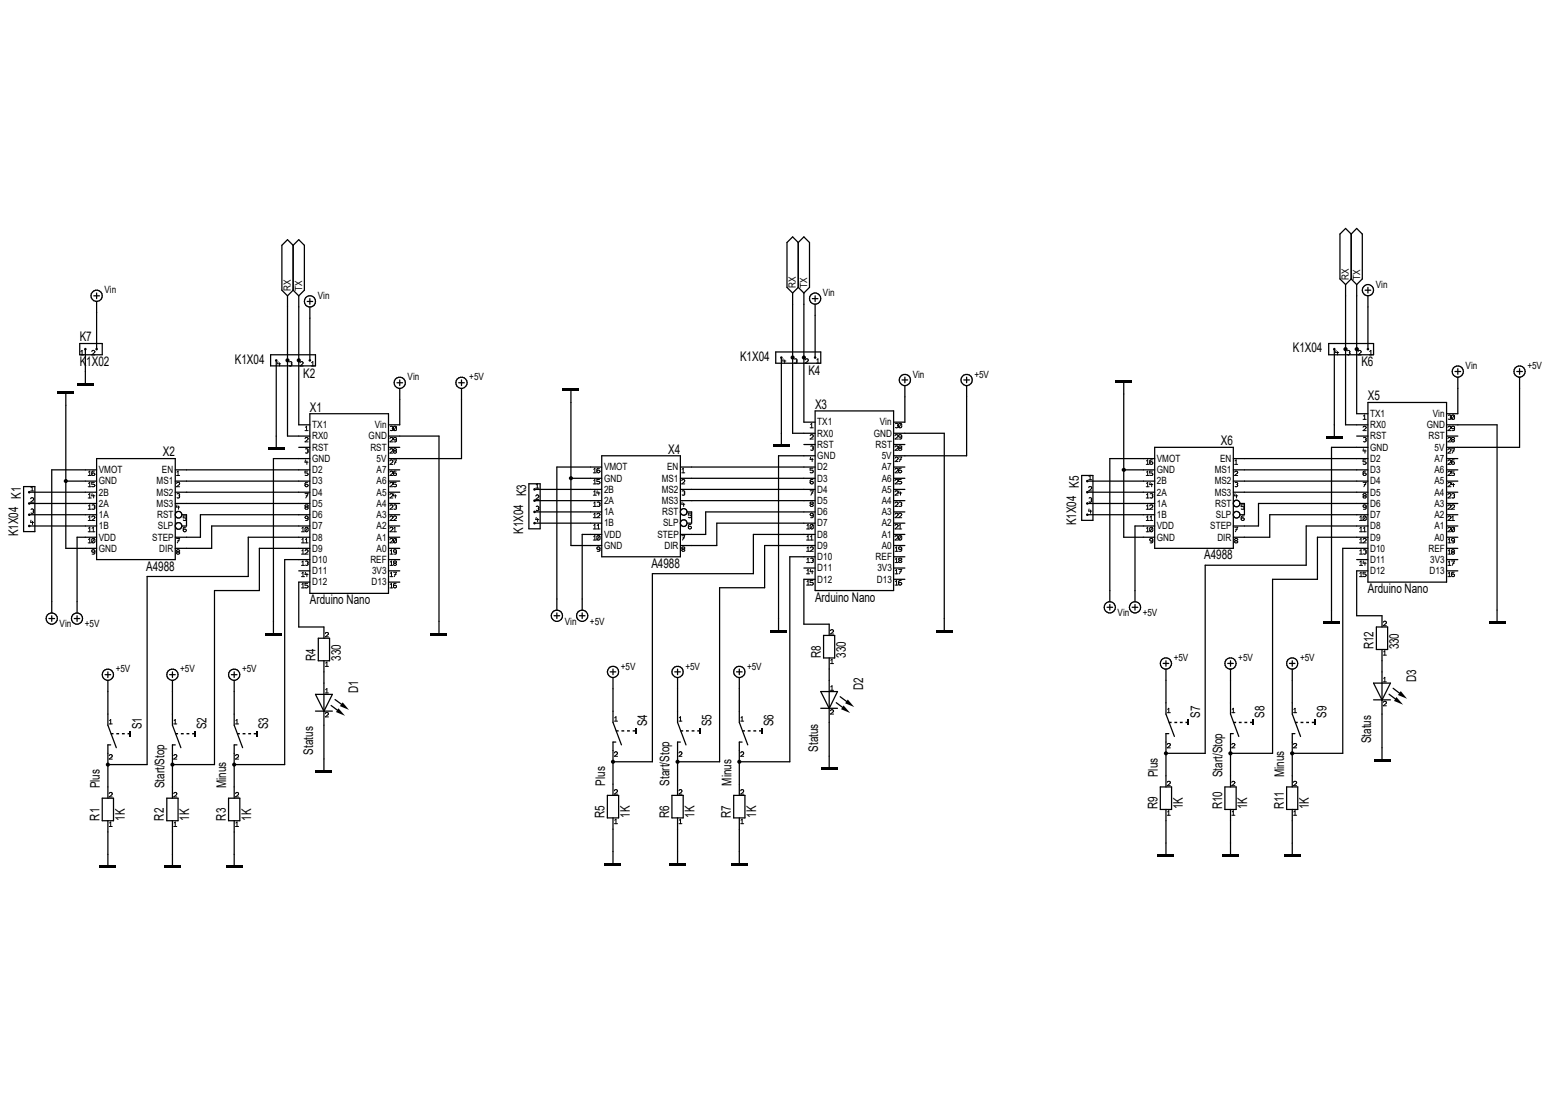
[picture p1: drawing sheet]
<svg xmlns="http://www.w3.org/2000/svg" width="420mm" height="297mm" viewBox="0 0 420 297" stroke-linecap="round" stroke-linejoin="round" font-family="sans-serif">
<g fill="none" stroke="#000" stroke-width=".34">
<path d="M26.2 79.3v1.6M79.4 66.4l1.5-1.5 1.5 1.5v12.2l-1.5 1.5M79.4 78.6l1.5 1.5M79.4 66.4v12.2M79.4 66.4l-1.5-1.5-1.6 1.5v12.2l1.6 1.5M79.4 78.6l-1.5 1.5M214.6 79.3v38h6.1M216.2 65.7l1.5-1.6 1.5 1.6v12.1l-1.5 1.5M216.2 77.8l1.5 1.5M216.2 65.7v12.1M216.2 65.7l-1.6-1.6-1.5 1.6v12.1l1.5 1.5M216.2 77.8l-1.6 1.5"/>
<path d="M217.7 79.3v35h3M364.4 77v38h6M365.9 63.4l1.5-1.6 1.5 1.6v12.1l-1.5 1.5M365.9 75.5l1.5 1.5M365.9 63.4v12.1M365.9 63.4l-1.5-1.6-1.6 1.6v12.1l1.6 1.5M365.9 75.5l-1.5 1.5M367.4 77v35h3M369.7 78.6h1.5M370.4 77.8v1.5M21.6 93h6.1v3.1h-6.1zM23.1 94.5v9.1"/>
<path d="M25.4 80.1h1.5M26.2 81.6v12.9M73.3 96.1h12.1v3h-12.1zM74.8 97.6v23.5M77.9 80.1v38h6M80.9 80.1v34.9h3M83.2 81.6h1.5M83.9 80.9v1.5M83.9 83.1v14.5M210.1 95.3h12.1v3h-12.1zM211.6 96.8v23.6M220 80.9h1.5"/>
<path d="M220.7 80.1v1.5M220.7 82.4v14.4M359.8 93h12.1v3.1h-12.1zM361.3 94.5v23.6M370.4 80.1v14.4M394.8 99.8v1.5M411.5 99.8v1.5M17.8 106.7v41.8h8.4M83.9 112h21.3v48.7h-21.3zM105.2 118.1h13.7v53.2M107.5 103.6h1.5M108.2 105.2v9.8h-3"/>
<path d="M108.2 102.9v1.5M124.2 103.6h1.5M125 105.2v19h-19.8M125 102.9v1.5M154.6 105.9v41.8h8.3M220.7 111.3h21.3v48.6h-21.3zM242 117.3h13.7v53.2M244.3 102.9h1.5M245 102.1v1.5M245 104.4v9.9h-3M261 102.9h1.5M261.7 102.1v1.5"/>
<path d="M261.7 104.4v19h-19.7M304.3 103.6v41.9h8.4M367.4 118.1h3M370.4 109h21.3v48.6h-21.3zM391.7 115h13.7v53.2M391.7 118.1h3.1M394 100.6h1.5M394.8 102.1v9.9h-3.1M410.7 100.6h1.5M411.5 102.1v19h-19.8M6.4 131.7h3v12.2h-3zM7.9 139.4h18.3"/>
<path d="M7.9 136.3h18.3M7.9 133.3h18.3M17.8 130.3h8.4M26.2 124.2h21.3v27.3h-21.3zM26.2 127.2h-12.2v38.7M47.5 136.3h36.4M47.5 133.3h36.4M47.5 130.3h36.4M47.5 127.2h36.4M49.2 139.4h1.3v3h-1.3M80.9 121.1h3M83.9 139.4h-29.6v6.1h-6.8"/>
<path d="M83.9 124.2h-9.9v47.1M105.2 121.1h3M105.2 139.4h3M105.2 136.3h3M105.2 133.3h3M105.2 130.3h3M105.2 127.2h3M143.2 131h3.1v12.2h-3.1zM144.7 138.6h18.2M144.7 135.6h18.2M144.7 132.5h18.2M154.6 129.5h8.3"/>
<path d="M162.9 126.4h-12.1v38.8M162.9 123.4h21.3v27.3h-21.3zM184.2 135.6h36.5M184.2 132.5h36.5M184.2 129.5h36.5M184.2 126.4h36.5M186.1 138.6h1.2v3h-1.2M217.7 120.4h3M220.7 123.4h-9.9v47.1M220.7 138.6h-29.6v6.1h-6.9M242 138.6h3M242 135.6h3"/>
<path d="M242 132.5h3M242 129.5h3M242 126.4h3M242 120.4h3M292.9 128.7h3.1v12.2h-3.1zM294.4 139.4h18.3M294.4 136.3h18.3M294.4 133.3h18.3M294.4 130.3h18.3M304.3 127.2h8.4M312.7 124.2h-12.2v38.7M312.7 121.1h21.3v27.4h-21.3z"/>
<path d="M334 133.3h36.4M334 130.3h36.4M334 127.2h36.4M334 124.2h36.4M335.7 136.3h1.3v3.1h-1.3M370.4 121.1h-9.8v47.1M370.4 139.4h-26.6v6.1h-9.8M370.4 136.3h-29.6v6.1h-6.8M391.7 139.4h3.1M391.7 136.3h3.1M391.7 133.3h3.1M391.7 130.3h3.1"/>
<path d="M391.7 127.2h3.1M391.7 124.2h3.1M7.9 142.4h18.3M26.2 145.5h-5.3v20.4M80.9 154.6h3M83.9 157.6h-3v12.2h6.8v3M83.9 142.4h-26.6v6.1h-9.8M83.9 148.5h-13.7v11.4h-12.1v47.1h-11.4M83.9 145.5h-16.7v10.6h-27.4v50.9h-10.6M83.9 151.5h-6.8v55.5h-13.7M105.2 148.5h3M105.2 145.5h3"/>
<path d="M105.2 142.4h3M105.2 157.6h3M105.2 154.6h3M105.2 151.5h3M144.7 141.6h18.2M162.9 144.7h-5.3v20.5M217.7 153.8h3M220.7 156.8h-3v12.2h6.8v3M220.7 150.7h-6.8v55.5h-13.7M220.7 141.6h-26.6v6.1h-9.9M220.7 147.7h-13.6v11.4h-12.2v47.1h-11.4M220.7 144.7h-16.7v10.6h-27.3v50.9h-10.7"/>
<path d="M242 150.7h3M242 147.7h3M242 144.7h3M242 141.6h3M242 156.8h3M242 153.8h3M312.7 142.4h-5.4v20.5M367.4 151.5h3M370.4 154.6h-3v12.1h6.8v3.1M370.4 148.5h-6.8v55.5h-13.7M370.4 145.5h-13.7v11.3h-12.1v47.2h-11.4M370.4 142.4h-16.7v10.6h-27.4v51h-10.6"/>
<path d="M391.7 148.5h3.1M391.7 145.5h3.1M391.7 142.4h3.1M391.7 154.6h3.1M391.7 151.5h3.1M13.3 167.5h1.5M14 166.7v1.5M20.1 167.5h1.5M20.9 166.7v1.5M86.2 172.8h3v6.1h-3zM87.7 178.9v29.6M150 166.7h1.6"/>
<path d="M150.8 165.9v1.6M156.9 166.7h1.5M157.6 165.9v1.6M223 172h3v6.1h-3zM224.5 178.1v29.7M299.8 164.4h1.5M300.5 163.7v1.5M306.6 164.4h1.5M307.3 163.7v1.5M315 179.6h1.5M315.7 178.9v1.5M332.4 179.6h1.6"/>
<path d="M333.2 178.9v1.5M349.2 179.6h1.4M349.9 178.9v1.5M372.7 169.8h3.1v6.1h-3.1zM374.2 175.9v29.6M28.4 182.7h1.6M29.2 181.9v1.5M29.2 184.2v12.1l2.3 6.1M45.9 182.7h1.6M46.7 181.9v1.5M46.7 184.2v12.1l2.3 6.1M62.7 182.7h1.5"/>
<path d="M63.4 181.9v1.5M63.4 184.2v12.1l2.3 6.1M85.4 192.5h4.6M85.4 188h4.6l-2.3 4.6zM89.7 191l2.5 1.9M90.7 189.4l2.6 1.9M165.2 181.9h1.6M166 181.1v1.6M166 183.4v12.2l2.3 6.1M182.7 181.9h1.5M183.5 181.1v1.6M183.5 183.4v12.2l2.3 6.1"/>
<path d="M199.4 181.9h1.6M200.2 181.1v1.6M200.2 183.4v12.2l2.3 6.1M222.2 191.8h4.6M222.2 187.2h4.6l-2.3 4.6zM226.4 190.2l2.5 1.9M227.5 188.6l2.5 1.9M315.7 181.1v12.2l2.3 6.1M316.5 198.6h-.8v14.5M333.2 181.1v12.2l2.2 6.1M334 198.6h-.8v14.5M349.9 181.1v12.2l2.3 6.1"/>
<path d="M350.6 198.6h-.7v14.5M371.9 189.5h4.6M371.9 185h4.6l-2.3 4.5zM376.1 188l2.6 1.9M377.2 186.4l2.5 1.9M27.7 216.1h3v6.1h-3zM30 201.7h-.8v14.4M45.2 216.1h3v6.1h-3zM47.5 201.7h-.8v14.4M61.9 216.1h3v6.1h-3zM64.2 201.7h-.8v14.4M164.5 215.3h3v6.1h-3z"/>
<path d="M166.8 200.9h-.8v14.4M181.9 215.3h3.1v6.1h-3.1zM184.2 200.9h-.7v14.4M198.7 215.3h3v6.1h-3zM201 200.9h-.8v14.4M314.2 213.1h3v6.1h-3zM315.7 219.2v12.1M331.7 213.1h3v6.1h-3zM333.2 219.2v12.1M348.4 213.1h3v6.1h-3zM349.9 219.2v12.1M29.2 222.2v12.2"/>
<path d="M46.7 222.2v12.2M63.4 222.2v12.2M166 221.4v12.2M183.5 221.4v12.2M200.2 221.4v12.2"/>
<circle cx="370.4" cy="78.6" r="1.52"/>
<circle cx="26.2" cy="80.1" r="1.52"/>
<circle cx="83.9" cy="81.6" r="1.52"/>
<circle cx="220.7" cy="80.8" r="1.53"/>
<circle cx="108.2" cy="103.6" r="1.54"/>
<circle cx="125" cy="103.7" r="1.52"/>
<circle cx="245" cy="102.9" r="1.52"/>
<circle cx="261.8" cy="102.9" r="1.52"/>
<circle cx="394.7" cy="100.6" r="1.52"/>
<circle cx="411.5" cy="100.6" r="1.52"/>
<circle cx="48.3" cy="139.4" r=".89"/>
<circle cx="185.2" cy="138.6" r=".89"/>
<circle cx="334.8" cy="136.3" r=".9"/>
<circle cx="334.9" cy="139.4" r=".89"/>
<circle cx="48.3" cy="142.4" r=".9"/>
<circle cx="185.2" cy="141.6" r=".9"/>
<circle cx="14" cy="167.5" r="1.54"/>
<circle cx="20.8" cy="167.5" r="1.51"/>
<circle cx="150.8" cy="166.7" r="1.52"/>
<circle cx="157.7" cy="166.7" r="1.53"/>
<circle cx="300.5" cy="164.4" r="1.52"/>
<circle cx="307.4" cy="164.4" r="1.52"/>
<circle cx="315.7" cy="179.6" r="1.52"/>
<circle cx="333.2" cy="179.6" r="1.52"/>
<circle cx="349.9" cy="179.6" r="1.52"/>
<circle cx="29.2" cy="182.7" r="1.53"/>
<circle cx="46.7" cy="182.7" r="1.53"/>
<circle cx="63.4" cy="182.7" r="1.53"/>
<circle cx="166" cy="181.9" r="1.52"/>
<circle cx="183.5" cy="181.9" r="1.52"/>
<circle cx="200.2" cy="181.9" r="1.52"/>
</g>
<g fill="#000">
<path d="M91.7 191.8l1.7 2-2.4-1zM92.8 190.2l1.7 2-2.5-1zM228.4 191l1.8 2-2.4-1zM229.6 189.4l1.7 2-2.4-1zM378.1 188.7l1.8 2.1-2.4-1zM379.3 187.1l1.7 2.1-2.5-1z"/>
<path d="M15.5 105.9h4.6v.8h-4.6z" fill-rule="evenodd"/>
<path d="M20.9 103.6h4.5v.8h-4.5z" fill-rule="evenodd"/>
<path d="M152.3 105.2h4.6v.7h-4.6z" fill-rule="evenodd"/>
<path d="M302 102.9h4.6v.7h-4.6z" fill-rule="evenodd"/>
<path d="M359 118.1h4.6v.7h-4.6z" fill-rule="evenodd"/>
<path d="M72.5 121.1h4.6v.8h-4.6z" fill-rule="evenodd"/>
<path d="M209.3 120.4h4.6v.7h-4.6z" fill-rule="evenodd"/>
<path d="M71.8 171.3h4.5v.7h-4.5z" fill-rule="evenodd"/>
<path d="M116.6 171.3h4.6v.7h-4.6z" fill-rule="evenodd"/>
<path d="M208.6 170.5h4.5v.8h-4.5z" fill-rule="evenodd"/>
<path d="M253.4 170.5h4.5v.8h-4.5z" fill-rule="evenodd"/>
<path d="M358.3 168.2h4.5v.8h-4.5z" fill-rule="evenodd"/>
<path d="M403.1 168.2h4.6v.8h-4.6z" fill-rule="evenodd"/>
<path d="M34.5 198.5h.8v.3h-.8zM33 198.5h.8v.3h-.8zM31.5 198.5h.8v.3h-.8zM30 198.5h.7v.3h-.7z" fill-rule="evenodd"/>
<path d="M35.1 197.9h.4v1.5h-.4z" fill-rule="evenodd"/>
<path d="M52 198.5h.7v.3h-.7zM50.5 198.5h.8v.3h-.8zM49 198.5h.7v.3h-.7zM47.5 198.5h.7v.3h-.7z" fill-rule="evenodd"/>
<path d="M52.6 197.9h.4v1.5h-.4z" fill-rule="evenodd"/>
<path d="M68.7 198.5h.8v.3h-.8zM67.2 198.5h.8v.3h-.8zM65.7 198.5h.8v.3h-.8zM64.2 198.5h.7v.3h-.7z" fill-rule="evenodd"/>
<path d="M69.3 197.9h.4v1.5h-.4z" fill-rule="evenodd"/>
<path d="M171.3 197.7h.8v.4h-.8zM169.8 197.7h.8v.4h-.8zM168.3 197.7h.7v.4h-.7zM166.8 197.7h.7v.4h-.7z" fill-rule="evenodd"/>
<path d="M171.9 197.1h.4v1.5h-.4z" fill-rule="evenodd"/>
<path d="M188.8 197.7h.8v.4h-.8zM187.3 197.7h.7v.4h-.7zM185.8 197.7h.7v.4h-.7zM184.2 197.7h.8v.4h-.8z" fill-rule="evenodd"/>
<path d="M189.4 197.1h.3v1.5h-.3z" fill-rule="evenodd"/>
<path d="M205.5 197.7h.8v.4h-.8zM204 197.7h.8v.4h-.8zM202.5 197.7h.7v.4h-.7zM201 197.7h.7v.4h-.7z" fill-rule="evenodd"/>
<path d="M206.1 197.1h.4v1.5h-.4z" fill-rule="evenodd"/>
<path d="M321 195.4h.8v.4h-.8zM319.5 195.4h.8v.4h-.8zM318 195.4h.8v.4h-.8zM316.5 195.4h.7v.4h-.7z" fill-rule="evenodd"/>
<path d="M321.6 194.9h.4v1.4h-.4z" fill-rule="evenodd"/>
<path d="M338.5 195.4h.8v.4h-.8zM337 195.4h.7v.4h-.7zM335.4 195.4h.8v.4h-.8zM334 195.4h.7v.4h-.7z" fill-rule="evenodd"/>
<path d="M339.1 194.9h.3v1.4h-.3z" fill-rule="evenodd"/>
<path d="M355.2 195.4h.8v.4h-.8zM353.7 195.4h.8v.4h-.8zM352.2 195.4h.7v.4h-.7zM350.6 195.4h.8v.4h-.8z" fill-rule="evenodd"/>
<path d="M355.8 194.9h.4v1.4h-.4z" fill-rule="evenodd"/>
<path d="M85.4 208.5h4.6v.8h-4.6z" fill-rule="evenodd"/>
<path d="M222.2 207.8h4.6v.7h-4.6z" fill-rule="evenodd"/>
<path d="M371.9 205.5h4.6v.7h-4.6z" fill-rule="evenodd"/>
<path d="M26.9 234.4h4.6v.7h-4.6z" fill-rule="evenodd"/>
<path d="M44.4 234.4h4.6v.7h-4.6z" fill-rule="evenodd"/>
<path d="M61.1 234.4h4.6v.7h-4.6z" fill-rule="evenodd"/>
<path d="M163.7 233.6h4.6v.8h-4.6z" fill-rule="evenodd"/>
<path d="M181.2 233.6h4.6v.8h-4.6z" fill-rule="evenodd"/>
<path d="M197.9 233.6h4.6v.8h-4.6z" fill-rule="evenodd"/>
<path d="M313.4 231.3h4.6v.8h-4.6z" fill-rule="evenodd"/>
<path d="M330.9 231.3h4.5v.8h-4.5z" fill-rule="evenodd"/>
<path d="M347.6 231.3h4.6v.8h-4.6z" fill-rule="evenodd"/>
<circle cx="23.1" cy="94.5" r=".35"/>
<circle cx="26.2" cy="94.5" r=".35"/>
<circle cx="74.8" cy="97.6" r=".35"/>
<circle cx="77.9" cy="97.6" r=".56"/>
<circle cx="77.9" cy="97.6" r=".35"/>
<circle cx="80.9" cy="97.6" r=".56"/>
<circle cx="80.9" cy="97.6" r=".35"/>
<circle cx="83.9" cy="97.6" r=".35"/>
<circle cx="211.6" cy="96.8" r=".35"/>
<circle cx="214.6" cy="96.8" r=".56"/>
<circle cx="214.6" cy="96.8" r=".35"/>
<circle cx="217.7" cy="96.8" r=".56"/>
<circle cx="217.7" cy="96.8" r=".35"/>
<circle cx="220.7" cy="96.8" r=".35"/>
<circle cx="361.3" cy="94.5" r=".35"/>
<circle cx="364.4" cy="94.5" r=".57"/>
<circle cx="364.4" cy="94.5" r=".35"/>
<circle cx="367.4" cy="94.5" r=".35"/>
<circle cx="367.4" cy="94.5" r=".57"/>
<circle cx="370.4" cy="94.5" r=".35"/>
<circle cx="7.9" cy="136.3" r=".35"/>
<circle cx="7.9" cy="133.3" r=".35"/>
<circle cx="7.9" cy="139.4" r=".35"/>
<circle cx="17.8" cy="130.2" r=".56"/>
<circle cx="144.7" cy="135.6" r=".35"/>
<circle cx="144.7" cy="138.6" r=".35"/>
<circle cx="144.7" cy="132.5" r=".35"/>
<circle cx="154.6" cy="129.5" r=".56"/>
<circle cx="294.4" cy="136.3" r=".35"/>
<circle cx="294.4" cy="133.3" r=".35"/>
<circle cx="294.4" cy="130.3" r=".35"/>
<circle cx="294.4" cy="139.4" r=".35"/>
<circle cx="304.3" cy="127.2" r=".57"/>
<circle cx="7.9" cy="142.4" r=".35"/>
<circle cx="144.7" cy="141.6" r=".35"/>
<circle cx="29.2" cy="207" r=".56"/>
<circle cx="46.7" cy="207" r=".56"/>
<circle cx="63.4" cy="207" r=".56"/>
<circle cx="166" cy="206.2" r=".56"/>
<circle cx="183.5" cy="206.2" r=".56"/>
<circle cx="200.2" cy="206.2" r=".56"/>
<circle cx="315.7" cy="204" r=".56"/>
<circle cx="333.2" cy="204" r=".57"/>
<circle cx="349.9" cy="204" r=".57"/>
</g>
<g fill="none" stroke="#000" stroke-width=".27">
<path d="M21.8 96.1h.8M21.9 95.2l.3-.3v1.2M24.8 95.2a.43 .43 0 0 1 .5-.3 .43 .43 0 0 1 .4 .4l-.9 .8h.9M75.3 97.9l-.1 .6h.8M75.7 98.2v.9M78.3 98h.7v.5M78.8 98.5h.2M79 98.5v.5h-.7M81.2 98.2l.4-.3 .4 .1v.5l-.8 .6h.9M84.3 99.1h.8M84.4 98.2l.3-.3v1.2M212 97.2v.5h.8"/>
<path d="M212.5 97.5v.8M215.1 97.2h.6v.5M215.6 97.7h.1M215.7 97.7v.6h-.6M218 97.5l.4-.3h.4v.5l-.8 .6h.9M221.1 98.3h.8M221.2 97.5l.3-.3v1.1M361.8 94.9l-.1 .6h.8M362.2 95.2v.9M364.8 95a.43 .43 0 0 1 .7 .2l-.1 .3M365.3 95.5h.1M365.4 95.5v.5h-.6"/>
<path d="M367.7 95.2a.43 .43 0 0 1 .5-.3 .43 .43 0 0 1 .4 .4l-.9 .8h.9M370.8 96.1h.8M370.9 95.2l.3-.3v1.2M82.6 118.7l.3-.3 .4 .1v.5l-.7 .6h.8M82.6 116.6h.8M82.7 115.7l.3-.3v1.2M105.6 118.7l.3-.3 .4 .1v.5l-.7 .6h.8M105.7 115.5h.6v.5M106.2 116h.1M106.3 116v.5h-.6M107.3 115.5v1h-.7M107.3 115.5h-.7v1"/>
<path d="M107.3 115.5l-.7 1M107.4 118.8l-.3 .3-.5-.1v-.5l.5-.1 .3 .3-.1 .8-.7 .1M219.4 118l.3-.3 .4 .1v.5l-.7 .6h.8M219.4 115.8h.8M219.5 114.9l.3-.3v1.2M242.4 118l.3-.3 .4 .1v.5l-.7 .6h.8M242.4 114.7h.7v.5M243 115.2h.1M243.1 115.2v.5h-.7M244.1 114.7h-.7v1M244.1 114.7v1h-.7M244.1 114.7l-.7 1"/>
<path d="M244.2 118.1l-.6 .3-.3-.3 .1-.3 .4-.1 .4 .3-.1 .8-.7 .1M369.1 115.7l.3-.3 .4 .1v.5l-.7 .6h.9M369.1 113.5h.9M369.2 118.5h.6v.5M369.2 112.6l.3-.2v1.1M369.7 119h.1M369.8 119v.5h-.6M392 115.7l.4-.3 .4 .1v.5l-.8 .6h.9M392 118.7l.4-.3 .4 .1v.5l-.8 .6h.9M392.2 112.5a.42 .42 0 0 1 .7 .1l-.1 .3M392.7 112.9h.1M392.8 112.9v.6h-.6"/>
<path d="M393 118.6l.2-.2 .7 .2v.2l-.9 .5 .2 .3h.5l.2-.3-.9-.5zM393.8 112.5a.46 .46 0 0 0-.8 .1l.1 .9M393.8 112.5v1h-.7M393.8 112.5l-.7 1M393.9 115.8l-.3 .3-.5-.1v-.5l.5-.1 .3 .3-.1 .8-.7 .1M8.3 135a.43 .43 0 0 1 .5-.3 .43 .43 0 0 1 .3 .5l-.8 .8h.8M8.3 132.9h.8M8.4 137.9a.44 .44 0 0 1 .5-.1 .44 .44 0 0 1 .2 .4l-.1 .2M8.4 132l.3-.3v1.2M8.9 138.4h.1M9 138.4v.5h-.6M23.9 137.9h.8"/>
<path d="M23.9 134.8h.8M23.9 131.8h.8M23.9 128.7h.8M24 127.8l.3-.2v1.1M24 130.9l.3-.3v1.2M24 133.9l.3-.3v1.2M24 137l.3-.3v1.2M24.9 136.8h.7v.5M24.9 133.6l-.1 .6h.9M25.4 133.9v.9M25.5 137.3h.1M25.6 127.6h-.5l-.3 .2 .1 .9h.7v-.6h-.5l-.3 .3"/>
<path d="M25.6 130.6h-.8v.5l.8 .1 .1 .3a.56 .56 0 0 1-.9 .2M25.6 137.3v.5h-.7M47.8 130.9l.3-.3 .5 .1v.5l-.8 .6h.8M47.8 128.7h.8M47.9 133.7h.7v.5M47.9 136.7l-.1 .6h.8M47.9 127.8l.3-.2v1.1M48.3 137v.9M48.4 134.2h.2M48.6 134.2v.5h-.7M50.3 139.7h-.7v.5h.5l.4 .4a.53 .53 0 0 1-.9 .2M82.6 136.9v.2l.8 .4-.2 .4h-.4l-.2-.4 .8-.4v-.2l-.2-.2z"/>
<path d="M82.6 133.6h.8l-.6 1.2M82.7 121.6h.6v.5M82.7 124.5l-.1 .6h.8M82.9 134.2h.4M83.1 124.8v.9M83.2 122.1h.1M83.3 130.6h-.4l-.3 .3 .1 .8h.6v-.5l-.4-.1-.3 .3M83.3 127.6h-.7v.5h.7l.1 .3a.56 .56 0 0 1-.8 .3M83.3 122.1v.5h-.6M105.6 137l.3-.3 .4 .1v.5l-.7 .6h.8M105.6 133.9l.3-.3 .4 .1v.5l-.7 .6h.8M105.6 130.9l.3-.3 .4 .1v.5l-.7 .6h.8"/>
<path d="M105.6 127.8a.42 .42 0 0 1 .4-.3 .42 .42 0 0 1 .4 .3l-.1 .3-.7 .6h.8M105.6 124.8a.42 .42 0 0 1 .4-.3 .42 .42 0 0 1 .4 .3l-.1 .3-.7 .6h.8M105.6 121.8l.3-.3 .4 .1v.5l-.7 .6h.8M106.6 124.5h.8l-.6 1.2M106.6 121.7v.2l.8 .4-.3 .4h-.3l-.2-.4 .8-.4v-.2l-.3-.2zM106.6 136.8h.7v.5M106.6 133.6v.6h.8M106.8 125.1h.5M107.1 133.9v.9M107.1 137.3h.2M107.3 137.3v.5h-.7M107.3 130.6h-.7v.5l.7 .1 .1 .3a.51 .51 0 0 1-.8 .2"/>
<path d="M107.3 127.6h-.5l-.2 .2v.9h.7v-.6h-.5l-.2 .3M145.1 134.3l.3-.3 .4 .1v.5l-.7 .6h.8M145.1 132.2h.8M145.2 137.2a.43 .43 0 0 1 .7 .1l-.1 .3M145.2 131.3l.3-.3v1.2M145.7 137.6h.1M145.8 137.6v.5h-.6M160.7 137.1h.8M160.7 134.1h.8M160.7 131h.8M160.7 128h.8M160.8 127.1l.3-.3v1.2"/>
<path d="M160.8 130.1l.3-.3v1.2M160.8 133.2l.3-.3v1.2M160.8 136.2l.3-.3v1.2M160.8 139.3l.3-.4v1.3M161.6 139.3l.1-.2a.44 .44 0 0 1 .5-.1 .44 .44 0 0 1 .3 .4l-.9 .8h.9M161.7 136h.6v.5M161.7 132.9l-.1 .6h.9M162.1 133.2v.9M162.3 136.5h.1M162.3 126.8l-.6 .1v1a.44 .44 0 0 0 .5 .1 .44 .44 0 0 0 .3-.4l-.4-.3-.4 .1-.1 .2M162.3 129.8h-.7v.5l.7 .1 .2 .3a.56 .56 0 0 1-.9 .2M162.3 136.5v.5h-.6"/>
<path d="M184.6 130.1l.3-.3 .4 .1v.5l-.7 .6h.8M184.6 128h.8M184.7 135.9l-.1 .6h.8M184.7 133h.6v.5M184.7 127.1l.3-.3v1.2M185.1 136.2v.9M185.2 133.5h.1M185.3 133.5v.5h-.6M187.1 138.9h-.7v.5h.5l.3 .5a.53 .53 0 0 1-.8 .1M219.4 136.1l.2-.2 .6 .2v.2l-.8 .4 .2 .4h.4l.2-.4-.8-.4zM219.4 132.9h.8l-.6 1.2M219.5 123.7l-.1 .7h.8"/>
<path d="M219.5 120.8h.6v.5M219.7 133.5h.4M219.9 124.1v.9M220 121.3h.1M220.1 129.8h-.4l-.3 .3 .1 .8h.6l.1-.3-.3-.3-.5 .3M220.1 126.8h-.7v.5l.7 .1v.5h-.7M220.1 121.3v.5h-.6M220.2 139.4l-.1 .2-.4 .1-.3-.4a.43 .43 0 0 1 .4-.4 .43 .43 0 0 1 .4 .4l-.1 .7-.6 .2M242.4 139.3v-.2a.44 .44 0 0 1 .5-.1 .44 .44 0 0 1 .3 .4l-.8 .8h.8M242.4 136.2l.3-.3 .4 .1v.5l-.7 .6h.8M242.4 133.2l.3-.3 .4 .1v.5l-.7 .6h.8M242.4 130.1l.3-.3 .4 .1v.5l-.7 .6h.8"/>
<path d="M242.4 127.1a.43 .43 0 0 1 .4-.3 .43 .43 0 0 1 .4 .4l-.8 .8h.8M242.4 121l.3-.3 .4 .1v.5l-.7 .6h.8M242.4 124.1v-.2a.44 .44 0 0 1 .5-.1 .44 .44 0 0 1 .3 .4l-.8 .8h.8M243.3 139.3l.1-.2a.44 .44 0 0 1 .5-.1 .44 .44 0 0 1 .3 .4l-.9 .8h.9M243.3 120.9v.2l.9 .4-.2 .4h-.5l-.2-.4 .9-.4v-.2l-.2-.2zM243.3 123.7h.9l-.7 1.3M243.4 136h.7v.5M243.4 132.9l-.1 .6h.9M243.6 124.4h.5M243.8 133.2v.9M244 136.5h.1M244.1 136.5v.5h-.7"/>
<path d="M244.1 129.8h-.8v.5l.8 .1 .1 .3a.56 .56 0 0 1-.9 .2M244.1 126.8l-.7 .1v1a.44 .44 0 0 0 .5 .1 .44 .44 0 0 0 .3-.4l-.4-.3-.4 .1-.1 .2M294.8 132l.3-.3 .4 .1v.5l-.7 .6h.8M294.8 129.9h.8M294.9 137.8l-.1 .6h.8M294.9 134.9a.42 .42 0 0 1 .7 .1l-.1 .4M294.9 129l.3-.3v1.2M295.3 138.1v.9M295.4 135.4h.1M295.5 135.4l.1 .3a.42 .42 0 0 1-.7 .1M310.4 137.9h.8M310.4 134.8h.8"/>
<path d="M310.4 131.8h.8M310.4 128.7h.8M310.4 125.7h.8M310.5 124.8l.3-.3v1.2M310.5 127.8l.3-.2v1.1M310.5 130.9l.3-.3v1.2M310.5 133.9l.3-.3v1.2M310.5 137l.3-.3v1.2M311.3 137l.4-.3 .4 .1v.5l-.8 .6h.9M311.4 133.7h.7v.5M311.4 130.6l-.1 .6h.9M311.9 130.9v.9"/>
<path d="M312 134.2h.1M312.1 124.5l-.7 .1-.1 .8a.45 .45 0 0 0 .4 .3 .45 .45 0 0 0 .5-.3v-.1a.44 .44 0 0 0-.5-.3 .44 .44 0 0 0-.4 .3M312.1 127.6h-.8v.5h.6l.3 .3-.3 .3h-.6M312.1 134.2v.5h-.7M334.3 127.8a.43 .43 0 0 1 .5-.3 .43 .43 0 0 1 .4 .5l-.9 .7h.9M334.3 125.7h.9M334.4 133.6l-.1 .6h.9M334.4 130.7h.6v.5M334.4 124.8l.3-.3v1.2M334.8 133.9v.9M334.9 131.2h.1M335 131.2v.5h-.6"/>
<path d="M336.8 139.7l-.6 .1-.1 .8a.45 .45 0 0 0 .4 .3 .45 .45 0 0 0 .4-.3v-.1a.44 .44 0 0 0-.4-.3 .44 .44 0 0 0-.4 .3M336.8 136.7h-.7v.5h.5l.3 .3-.1 .3h-.7M369.1 130.6h.9l-.7 1.2M369.2 121.5l-.1 .6h.9M369.3 133.6l.7 .3v.1l-.9 .5 .2 .3h.4l.3-.3-.9-.5zM369.4 131.2h.4M369.6 121.8v.9M369.8 139.8l.2 .8a.46 .46 0 0 1-.8 .2M369.8 127.6h-.4l-.3 .2 .1 .9h.6v-.6h-.4l-.3 .3M369.8 124.5h-.7v.5h.5l.4 .4a.53 .53 0 0 1-.9 .2M369.8 139.8h-.6v1M369.8 139.8l-.6 1"/>
<path d="M370 137.1l-.6 .3-.3-.3 .1-.3 .4-.1 .4 .3-.2 .8-.6 .1M392 137l.4-.3 .4 .1v.5l-.8 .6h.9M392 133.9l.4-.3 .4 .1v.5l-.8 .6h.9M392 130.9l.4-.3 .4 .1v.5l-.8 .6h.9M392 127.8a.45 .45 0 0 1 .5-.3 .45 .45 0 0 1 .4 .3l-.1 .3-.8 .6h.9M392 124.8a.45 .45 0 0 1 .5-.3 .45 .45 0 0 1 .4 .3l-.1 .3-.8 .6h.9M392 121.8l.4-.3 .4 .1v.5l-.8 .6h.9M393 137l.4-.3 .4 .1v.5l-.8 .6h.9M393 121.5h.9l-.7 1.2M393.1 133.7h.7v.5M393.1 130.6l-.1 .6h.9M393.4 122.1h.4"/>
<path d="M393.6 130.9v.9M393.7 134.2h.1M393.8 134.2v.5h-.7M393.8 127.6h-.8v.5h.6l.3 .3-.3 .3h-.6M393.8 124.5l-.7 .1-.1 .8a.45 .45 0 0 0 .4 .3 .45 .45 0 0 0 .5-.3v-.1a.44 .44 0 0 0-.5-.3 .44 .44 0 0 0-.4 .3M8.4 140.8l-.1 .6h.8M8.8 141.1v.9M23.9 147h.8M23.9 144h.8M23.9 140.9h.8M24 140l.3-.3v1.2M24 143l.3-.3v1.3"/>
<path d="M24 146.1l.3-.3v1.2M24.8 140l.1-.2a.44 .44 0 0 1 .5-.1 .44 .44 0 0 1 .3 .4l-.9 .8h.9M24.8 144h.9M24.9 143l.4-.3v1.3M25.6 145.9v1h-.7M25.6 145.9h-.7v1M25.6 145.9l-.7 1M25.7 149.2l-.6 .3-.3-.3 .1-.3 .5-.1 .3 .3-.1 .8-.7 .1M47.8 145.8h.8l-.6 1.2M47.8 149.1v.1l.8 .4-.2 .4h-.4l-.2-.4 .8-.4v-.1l-.2-.3zM48.1 146.4h.5M50.3 142.7l-.6 .2v.9a.44 .44 0 0 0 .5 .2 .44 .44 0 0 0 .3-.4l-.4-.3h-.4l-.1 .3"/>
<path d="M81.6 147h.9M81.6 144h.9M81.6 156.1h.9M81.6 153.1h.9M81.6 150h.9M81.6 159.2h.9M81.7 143l.3-.3v1.3M81.7 146.1l.3-.3v1.2M81.7 149.1l.3-.3v1.2M81.7 152.2l.3-.3v1.2M81.7 155.2l.3-.3v1.2M81.7 158.2l.3-.3v1.3"/>
<path d="M82.6 147h.8M82.6 149.1l.3-.3 .4 .1v.5l-.7 .6h.8M82.7 152h.6v.5M82.7 154.9l-.1 .6h.8M82.7 146.1l.3-.3v1.2M83.1 155.2v.9M83.2 152.5h.1M83.3 142.9v.9h-.6M83.3 142.9a.42 .42 0 0 0-.7 .1l.1 .8M83.3 152.5v.5h-.6M83.3 157.9h-.7v.6h.7l.1 .4a.53 .53 0 0 1-.8 .1M83.3 142.9l-.6 .9"/>
<path d="M83.4 140.1l-.5 .3-.3-.3 .1-.3 .4-.1 .3 .3-.1 .8-.6 .1M105.6 146.1l.3-.3 .4 .1v.5l-.7 .6h.8M105.6 143a.42 .42 0 0 1 .4-.3 .42 .42 0 0 1 .4 .3l-.8 1h.8M105.6 140l.3-.3 .4 .1v.5l-.7 .6h.8M105.6 156.1h.8M105.6 153.1h.8M105.6 150h.8M105.6 159.2h.8M105.7 149.1l.3-.3v1.2M105.7 152.2l.3-.3v1.2M105.7 155.2l.3-.3v1.2M105.7 158.2l.3-.3v1.3"/>
<path d="M106.6 144h.8M106.6 140l.2-.3 .5 .1v.5l-.7 .6h.8M106.6 154.9h.8l-.6 1.2M106.6 152.1l.2-.2 .6 .2v.2l-.8 .4 .2 .4h.3l.3-.4-.8-.4zM106.6 143l.3-.3v1.3M106.8 155.5h.5M107.3 145.9v1h-.7M107.3 145.9h-.7v1M107.3 157.9l-.7 .2v.8a.42 .42 0 0 0 .4 .3 .42 .42 0 0 0 .4-.3l-.3-.4h-.5v.2M107.3 145.9l-.7 1M107.4 149.2l-.3 .3-.5-.1v-.5l.5-.1 .3 .3-.1 .8-.7 .1M145.2 140.1l-.1 .6h.8"/>
<path d="M145.6 140.4v.9M160.7 140.2h.8M160.7 146.2h.8M160.7 143.2h.8M160.8 142.3l.3-.3v1.2M160.8 145.3l.3-.3v1.2M161.6 143.2h.9M161.7 142.3l.4-.3v1.2M162.3 145.1h-.6v1M162.3 145.1v1h-.6M162.3 145.1l-.6 1M162.5 148.5l-.6 .3-.3-.3 .1-.3 .4-.1 .4 .3-.2 .8-.6 .1"/>
<path d="M184.6 145h.8l-.6 1.2M184.8 148.1l-.2 .4 .8 .4-.2 .4h-.4l-.2-.4 .8-.4v-.2zM184.9 145.6h.4M187.1 142l-.6 .1-.1 .8a.43 .43 0 0 0 .5 .3 .43 .43 0 0 0 .3-.4l-.3-.3-.4 .1-.1 .2M218.4 149.3h.8M218.4 146.2h.8M218.4 143.2h.8M218.4 158.4h.8M218.4 155.4h.8M218.4 152.3h.8M218.5 142.3l.3-.3v1.2M218.5 145.3l.3-.3v1.2"/>
<path d="M218.5 148.4l.3-.3v1.2M218.5 151.4l.3-.3v1.2M218.5 154.5l.3-.3v1.2M218.5 157.5l.3-.3v1.2M219.4 148.4l.3-.3 .4 .1v.5l-.7 .6h.8M219.4 146.2h.8M219.5 154.2l-.1 .6h.8M219.5 151.2h.6v.5M219.5 145.3l.3-.3v1.2M219.9 154.5v.9M220 151.7h.1M220.1 142.1l.1 .8a.42 .42 0 0 1-.7 .2"/>
<path d="M220.1 142.1a.46 .46 0 0 0-.7 .2l.1 .8M220.1 157.2h-.7v.5h.5l.3 .3-.3 .4-.5-.1M220.1 151.7v.5h-.6M220.1 142.1l-.6 1M242.4 149.3h.8M242.4 145.3l.3-.3 .4 .1 .1 .4-.8 .7h.8M242.4 142.3a.43 .43 0 0 1 .4-.3 .43 .43 0 0 1 .4 .4l-.8 .8h.8M242.4 158.4h.8M242.4 155.4h.8M242.4 152.3h.8M242.4 148.4l.4-.3v1.2M242.4 151.4l.4-.3v1.2"/>
<path d="M242.4 154.5l.4-.3v1.2M242.4 157.5l.4-.3v1.2M243.3 143.2h.9M243.3 151.3l.2-.2 .7 .2v.2l-.9 .4 .2 .4h.5l.2-.4-.9-.4zM243.3 154.2h.9l-.7 1.2M243.4 142.3l.4-.3v1.2M243.6 154.8h.5M244.1 157.2l-.7 .1-.1 .8a.43 .43 0 0 0 .5 .3 .43 .43 0 0 0 .4-.4l-.4-.3-.4 .1-.1 .2M244.1 145.1v1h-.7M244.1 145.1h-.7v1M244.1 145.1l-.7 1M244.2 148.5l-.6 .3-.3-.3 .1-.3 .4-.1 .4 .3-.1 .8-.7 .1"/>
<path d="M310.4 144h.8M310.4 140.9h.8M310.5 140l.3-.3v1.2M310.5 143l.3-.3v1.3M311.3 140.9h.9M311.4 140l.3-.3v1.2M312.1 142.9v.9h-.7M312.1 142.9a.46 .46 0 0 0-.8 .1l.1 .8M312.1 142.9l-.7 .9M312.2 146.2l-.1 .2a.44 .44 0 0 1-.5 .1 .44 .44 0 0 1-.3-.4l.4-.3 .4 .1 .1 .2-.1 .8-.7 .1M334.3 142.7h.9l-.7 1.3M334.5 145.8l-.2 .4 .9 .4-.3 .4-.6-.2v-.2l.9-.4-.3-.4z"/>
<path d="M334.6 143.3h.4M368.1 147h.9M368.1 144h.9M368.1 140.9h.9M368.1 156.1h.9M368.1 153.1h.9M368.1 150h.9M368.2 140l.4-.3v1.2M368.2 143l.4-.3v1.3M368.2 146.1l.4-.3v1.2M368.2 149.1l.4-.3v1.2M368.2 152.2l.4-.3v1.2"/>
<path d="M368.2 155.2l.4-.3v1.2M369.1 146.1l.3-.3 .4 .1v.5l-.7 .6h.9M369.1 144h.9M369.2 151.9l-.1 .6h.9M369.2 148.9h.6v.5M369.2 143l.3-.3v1.3M369.6 152.2v.9M369.7 149.4h.1M369.8 154.9h-.7v.5h.5l.4 .4a.53 .53 0 0 1-.9 .2M369.8 149.4v.5h-.6M392 147h.9M392 143a.45 .45 0 0 1 .5-.3 .45 .45 0 0 1 .4 .3l-.1 .3-.8 .7h.9"/>
<path d="M392 140a.43 .43 0 0 1 .5-.3 .43 .43 0 0 1 .4 .3l-.1 .3-.8 .6h.9M392 156.1h.9M392 153.1h.9M392 150h.9M392.2 146.1l.3-.3v1.2M392.2 149.1l.3-.3v1.2M392.2 152.2l.3-.3v1.2M392.2 155.2l.3-.3v1.2M393 140.9h.9M393 149.1l.2-.3 .7 .3v.1l-.9 .4 .2 .4h.5l.2-.4-.9-.4zM393 151.9h.9l-.7 1.2M393.1 140l.3-.3v1.2"/>
<path d="M393.4 152.5h.4M393.8 142.9v.9h-.7M393.8 142.9a.46 .46 0 0 0-.8 .1l.1 .8M393.8 154.9l-.7 .1-.1 .8a.45 .45 0 0 0 .4 .3 .45 .45 0 0 0 .5-.3v-.1a.44 .44 0 0 0-.5-.3 .44 .44 0 0 0-.4 .3M393.8 142.9l-.7 .9M393.9 146.2l-.1 .2a.44 .44 0 0 1-.5 .1 .44 .44 0 0 1-.3-.4l.4-.3 .4 .1 .1 .2-.1 .8-.7 .1M88.1 171.5l.3-.3 .4 .1 .1 .4-.8 .7h.8M88.2 179.5l.3-.3v1.2M224.9 170.8a.43 .43 0 0 1 .5-.3 .43 .43 0 0 1 .3 .4l-.8 .8h.8M224.9 179.7h.8M225 178.8l.3-.3v1.2M374.6 168.5a.45 .45 0 0 1 .4-.3 .45 .45 0 0 1 .4 .3l-.1 .3-.7 .6h.8"/>
<path d="M374.6 177.4h.8M374.7 176.5l.3-.3v1.2M29.5 196h.9M29.7 195.1l.3-.3v1.2M47 196h.9M47.2 195.1l.3-.3v1.2M63.8 196h.8M63.9 195.1l.3-.3v1.2M88.1 193.2l.3-.3 .4 .1 .1 .3-.8 .8h.8M88.1 180.4h.8M88.1 187.6h.8M88.2 186.7l.3-.3v1.2"/>
<path d="M166.4 195.2h.8M166.5 194.4l.3-.3v1.1M183.9 195.2h.8M183.9 194.4l.4-.3v1.1M200.6 195.2h.8M200.7 194.4l.3-.3v1.1M224.9 192.4a.43 .43 0 0 1 .5-.3 .43 .43 0 0 1 .3 .5l-.8 .7h.8M224.9 186.9h.8M225 186l.3-.3v1.2M316.1 193h.8M316.2 192.1l.3-.3v1.2M333.5 193h.9"/>
<path d="M333.7 192.1l.3-.3v1.2M350.3 193h.8M350.4 192.1l.3-.3v1.2M374.6 190.2a.45 .45 0 0 1 .4-.3 .45 .45 0 0 1 .4 .3l-.1 .3-.7 .6h.8M374.6 184.6h.8M374.7 183.7l.3-.3v1.2M29.5 214.8a.45 .45 0 0 1 .5-.3 .45 .45 0 0 1 .4 .3l-.1 .4-.8 .6h.9M29.5 204.6a.45 .45 0 0 1 .5-.3 .45 .45 0 0 1 .4 .3l-.1 .3-.8 .6h.9M47 214.8a.45 .45 0 0 1 .5-.3 .45 .45 0 0 1 .4 .3l-.1 .4-.8 .6h.9M47 204.6a.45 .45 0 0 1 .5-.3 .45 .45 0 0 1 .4 .3l-.1 .3-.8 .6h.9M63.8 214.8a.45 .45 0 0 1 .4-.3 .45 .45 0 0 1 .4 .3l-.1 .4-.7 .6h.8M63.8 204.6a.45 .45 0 0 1 .4-.3 .45 .45 0 0 1 .4 .3l-.1 .3-.7 .6h.8"/>
<path d="M166.4 214.1l.1-.2a.44 .44 0 0 1 .4-.1 .44 .44 0 0 1 .3 .4l-.8 .8h.8M166.4 203.9l.1-.2a.44 .44 0 0 1 .4-.1 .44 .44 0 0 1 .3 .4l-.8 .8h.8M183.9 214.1l.2-.3 .5 .1v.5l-.7 .6h.8M183.9 203.9l.2-.4 .5 .2v.5l-.7 .6h.8M200.6 214.1l.3-.3 .4 .1v.5l-.7 .6h.8M200.6 203.9l.3-.4 .4 .2v.5l-.7 .6h.8M316.1 211.8l.3-.3 .4 .1v.5l-.7 .6h.8M316.1 201.6l.3-.3 .4 .1v.5l-.7 .6h.8M316.2 219.8l.3-.3v1.2M333.5 211.8l.4-.3 .4 .1v.5l-.8 .6h.9M333.5 201.6l.4-.3 .4 .1v.5l-.8 .6h.9M333.7 219.8l.3-.3v1.2"/>
<path d="M350.3 211.8l.3-.3 .4 .1v.5l-.7 .6h.8M350.3 201.6l.3-.3 .4 .1v.5l-.7 .6h.8M350.4 219.8l.3-.3v1.2M29.5 223.8h.9M29.7 222.8l.3-.3v1.3M47 223.8h.9M47.2 222.8l.3-.3v1.3M63.8 223.8h.8M63.9 222.8l.3-.3v1.3M166.4 223h.8M166.5 222.1l.3-.3v1.2M183.9 223h.8"/>
<path d="M183.9 222.1l.4-.3v1.2M200.6 223h.8M200.7 222.1l.3-.3v1.2M316.1 220.7h.8M333.5 220.7h.9M350.3 220.7h.8"/>
</g>
<g font-size="3.6">
<text x="21.6" y="92.2">K7</text>
<text x="350.1" y="95.4">K1X04</text>
<text x="21.6" y="99.1">K1X02</text>
<text x="63.6" y="98.4">K1X04</text>
<text x="200.4" y="97.7">K1X04</text>
<text x="218.9" y="101.5">K4</text>
<text x="368.6" y="99.2">K6</text>
<text x="82.1" y="102.2">K2</text>
<text x="83.9" y="111.4">X1</text>
<text x="220.7" y="110.7">X3</text>
<text x="370.4" y="108.4">X5</text>
<text x="44.1" y="123.6">X2</text>
<text x="180.9" y="122.8">X4</text>
<text x="330.6" y="120.5">X6</text>
<text x="291.4" y="142.2" transform="rotate(-90 291.4 142.2)">K1X04 K5</text>
<text x="4.9" y="145.2" transform="rotate(-90 4.9 145.2)">K1X04 K1</text>
<text x="141.7" y="144.5" transform="rotate(-90 141.7 144.5)">K1X04 K3</text>
<text x="39.6" y="154.5">A4988</text>
<text x="176.4" y="153.8">A4988</text>
<text x="326.1" y="151.5">A4988</text>
<text x="370.4" y="160.6">Arduino Nano</text>
<text x="83.9" y="163.6">Arduino Nano</text>
<text x="220.7" y="162.9">Arduino Nano</text>
<text x="85.4" y="178.9" transform="rotate(-90 85.4 178.9)">R4</text>
<text x="92.3" y="178.9" transform="rotate(-90 92.3 178.9)">330</text>
<text x="222.2" y="178.1" transform="rotate(-90 222.2 178.1)">R8</text>
<text x="229.1" y="178.1" transform="rotate(-90 229.1 178.1)">330</text>
<text x="371.9" y="175.9" transform="rotate(-90 371.9 175.9)">R12</text>
<text x="378.8" y="175.9" transform="rotate(-90 378.8 175.9)">330</text>
<text x="383.5" y="184.7" transform="rotate(-90 383.5 184.7)">D3</text>
<text x="96.9" y="187.7" transform="rotate(-90 96.9 187.7)">D1</text>
<text x="233.8" y="186.9" transform="rotate(-90 233.8 186.9)">D2</text>
<text x="38.4" y="197.4" transform="rotate(-90 38.4 197.4)">S1</text>
<text x="55.9" y="197.4" transform="rotate(-90 55.9 197.4)">S2</text>
<text x="72.6" y="197.4" transform="rotate(-90 72.6 197.4)">S3</text>
<text x="175.2" y="196.6" transform="rotate(-90 175.2 196.6)">S4</text>
<text x="192.7" y="196.6" transform="rotate(-90 192.7 196.6)">S5</text>
<text x="209.4" y="196.6" transform="rotate(-90 209.4 196.6)">S6</text>
<text x="325" y="194.3" transform="rotate(-90 325 194.3)">S7</text>
<text x="342.4" y="194.3" transform="rotate(-90 342.4 194.3)">S8</text>
<text x="359.2" y="194.3" transform="rotate(-90 359.2 194.3)">S9</text>
<text x="221.6" y="203.5" transform="rotate(-90 221.6 203.5)">Status</text>
<text x="371.3" y="201.2" transform="rotate(-90 371.3 201.2)">Status</text>
<text x="84.8" y="204.3" transform="rotate(-90 84.8 204.3)">Status</text>
<text x="27.1" y="213.4" transform="rotate(-90 27.1 213.4)">Plus</text>
<text x="44.5" y="213.4" transform="rotate(-90 44.5 213.4)">Start/Stop</text>
<text x="61.3" y="213.4" transform="rotate(-90 61.3 213.4)">Minus</text>
<text x="163.8" y="212.7" transform="rotate(-90 163.8 212.7)">Plus</text>
<text x="181.3" y="212.7" transform="rotate(-90 181.3 212.7)">Start/Stop</text>
<text x="198" y="212.7" transform="rotate(-90 198 212.7)">Minus</text>
<text x="313.6" y="210.4" transform="rotate(-90 313.6 210.4)">Plus</text>
<text x="331" y="210.4" transform="rotate(-90 331 210.4)">Start/Stop</text>
<text x="347.7" y="210.4" transform="rotate(-90 347.7 210.4)">Minus</text>
<text x="163.7" y="221.4" transform="rotate(-90 163.7 221.4)">R5</text>
<text x="170.6" y="221.4" transform="rotate(-90 170.6 221.4)">1K</text>
<text x="181.2" y="221.4" transform="rotate(-90 181.2 221.4)">R6</text>
<text x="188" y="221.4" transform="rotate(-90 188 221.4)">1K</text>
<text x="197.9" y="221.4" transform="rotate(-90 197.9 221.4)">R7</text>
<text x="204.8" y="221.4" transform="rotate(-90 204.8 221.4)">1K</text>
<text x="313.4" y="219.2" transform="rotate(-90 313.4 219.2)">R9</text>
<text x="320.3" y="219.2" transform="rotate(-90 320.3 219.2)">1K</text>
<text x="330.9" y="219.2" transform="rotate(-90 330.9 219.2)">R10</text>
<text x="337.7" y="219.2" transform="rotate(-90 337.7 219.2)">1K</text>
<text x="347.6" y="219.2" transform="rotate(-90 347.6 219.2)">R11</text>
<text x="354.5" y="219.2" transform="rotate(-90 354.5 219.2)">1K</text>
<text x="26.9" y="222.2" transform="rotate(-90 26.9 222.2)">R1</text>
<text x="33.8" y="222.2" transform="rotate(-90 33.8 222.2)">1K</text>
<text x="44.4" y="222.2" transform="rotate(-90 44.4 222.2)">R2</text>
<text x="51.3" y="222.2" transform="rotate(-90 51.3 222.2)">1K</text>
<text x="61.1" y="222.2" transform="rotate(-90 61.1 222.2)">R3</text>
<text x="68" y="222.2" transform="rotate(-90 68 222.2)">1K</text>
</g>
<g font-size="2.7">
<text x="215.5" y="78" transform="rotate(-90 215.5 78)">RX</text>
<text x="218.6" y="78" transform="rotate(-90 218.6 78)">TX</text>
<text x="365.3" y="75.7" transform="rotate(-90 365.3 75.7)">RX</text>
<text x="368.3" y="75.7" transform="rotate(-90 368.3 75.7)">TX</text>
<text x="372.5" y="77.9">Vin</text>
<text x="28.3" y="79.5">Vin</text>
<text x="78.7" y="78.7" transform="rotate(-90 78.7 78.7)">RX</text>
<text x="81.8" y="78.7" transform="rotate(-90 81.8 78.7)">TX</text>
<text x="86.1" y="81">Vin</text>
<text x="222.8" y="80.2">Vin</text>
<text x="396.9" y="100">Vin</text>
<text x="413.6" y="100">+5V</text>
<text x="110.4" y="103">Vin</text>
<text x="127.1" y="103">+5V</text>
<text x="247.1" y="102.3">Vin</text>
<text x="263.9" y="102.3">+5V</text>
<text x="371" y="112.9">TX1</text>
<text x="388" y="112.9">Vin</text>
<text x="84.5" y="119">RX0</text>
<text x="84.5" y="116">TX1</text>
<text x="99.8" y="119">GND</text>
<text x="101.5" y="116">Vin</text>
<text x="221.3" y="118.2">RX0</text>
<text x="221.3" y="115.2">TX1</text>
<text x="236.6" y="118.2">GND</text>
<text x="238.2" y="115.2">Vin</text>
<text x="371" y="119">RST</text>
<text x="371" y="116">RX0</text>
<text x="386.3" y="116">GND</text>
<text x="386.8" y="119">RST</text>
<text x="84.5" y="125.1">GND</text>
<text x="84.5" y="122">RST</text>
<text x="100.3" y="122">RST</text>
<text x="102" y="125.1">5V</text>
<text x="221.3" y="124.3">GND</text>
<text x="221.3" y="121.2">RST</text>
<text x="237.1" y="121.2">RST</text>
<text x="238.8" y="124.3">5V</text>
<text x="313.3" y="125.1">VMOT</text>
<text x="330.4" y="125.1">EN</text>
<text x="371" y="125.1">D2</text>
<text x="371" y="122">GND</text>
<text x="388.4" y="125.1">A7</text>
<text x="388.4" y="122">5V</text>
<text x="26.8" y="131.1">GND</text>
<text x="26.8" y="128.1">VMOT</text>
<text x="42.4" y="131.1">MS1</text>
<text x="43.9" y="128.1">EN</text>
<text x="84.5" y="131.1">D3</text>
<text x="84.5" y="128.1">D2</text>
<text x="102" y="131.1">A6</text>
<text x="102" y="128.1">A7</text>
<text x="163.6" y="130.4">GND</text>
<text x="163.6" y="127.3">VMOT</text>
<text x="179.2" y="130.4">MS1</text>
<text x="180.6" y="127.3">EN</text>
<text x="221.3" y="130.4">D3</text>
<text x="221.3" y="127.3">D2</text>
<text x="238.8" y="130.4">A6</text>
<text x="238.8" y="127.3">A7</text>
<text x="313.3" y="131.1">2B</text>
<text x="313.3" y="128.1">GND</text>
<text x="328.9" y="131.1">MS2</text>
<text x="328.9" y="128.1">MS1</text>
<text x="371" y="131.1">D4</text>
<text x="371" y="128.1">D3</text>
<text x="388.4" y="131.1">A5</text>
<text x="388.4" y="128.1">A6</text>
<text x="26.8" y="137.2">2A</text>
<text x="26.8" y="134.2">2B</text>
<text x="42.4" y="137.2">MS3</text>
<text x="42.4" y="134.2">MS2</text>
<text x="84.5" y="137.2">D5</text>
<text x="84.5" y="134.2">D4</text>
<text x="102" y="137.2">A4</text>
<text x="102" y="134.2">A5</text>
<text x="163.6" y="136.4">2A</text>
<text x="163.6" y="133.4">2B</text>
<text x="179.2" y="136.4">MS3</text>
<text x="179.2" y="133.4">MS2</text>
<text x="221.3" y="136.4">D5</text>
<text x="221.3" y="133.4">D4</text>
<text x="238.8" y="136.4">A4</text>
<text x="238.8" y="133.4">A5</text>
<text x="313.3" y="137.2">1A</text>
<text x="313.3" y="134.2">2A</text>
<text x="328.9" y="134.2">MS3</text>
<text x="329.1" y="137.2">RST</text>
<text x="371" y="137.2">D6</text>
<text x="371" y="134.2">D5</text>
<text x="388.4" y="137.2">A3</text>
<text x="388.4" y="134.2">A4</text>
<text x="26.8" y="143.3">1B</text>
<text x="26.8" y="140.3">1A</text>
<text x="42.5" y="140.3">RST</text>
<text x="42.8" y="143.3">SLP</text>
<text x="84.5" y="143.3">D7</text>
<text x="84.5" y="140.3">D6</text>
<text x="102" y="143.3">A2</text>
<text x="102" y="140.3">A3</text>
<text x="163.6" y="142.5">1B</text>
<text x="163.6" y="139.5">1A</text>
<text x="179.3" y="139.5">RST</text>
<text x="179.6" y="142.5">SLP</text>
<text x="221.3" y="142.5">D7</text>
<text x="221.3" y="139.5">D6</text>
<text x="238.8" y="142.5">A2</text>
<text x="238.8" y="139.5">A3</text>
<text x="313.3" y="143.3">VDD</text>
<text x="313.3" y="140.3">1B</text>
<text x="327.7" y="143.3">STEP</text>
<text x="329.3" y="140.3">SLP</text>
<text x="371" y="143.3">D8</text>
<text x="371" y="140.3">D7</text>
<text x="388.4" y="143.3">A1</text>
<text x="388.4" y="140.3">A2</text>
<text x="26.8" y="149.4">GND</text>
<text x="26.8" y="146.3">VDD</text>
<text x="41.2" y="146.3">STEP</text>
<text x="43.1" y="149.4">DIR</text>
<text x="84.5" y="149.4">D9</text>
<text x="84.5" y="146.3">D8</text>
<text x="102" y="149.4">A0</text>
<text x="102" y="146.3">A1</text>
<text x="163.6" y="148.6">GND</text>
<text x="163.6" y="145.6">VDD</text>
<text x="178" y="145.6">STEP</text>
<text x="179.9" y="148.6">DIR</text>
<text x="221.3" y="148.6">D9</text>
<text x="221.3" y="145.6">D8</text>
<text x="238.8" y="148.6">A0</text>
<text x="238.8" y="145.6">A1</text>
<text x="313.3" y="146.3">GND</text>
<text x="329.6" y="146.3">DIR</text>
<text x="371" y="149.4">D10</text>
<text x="371" y="146.3">D9</text>
<text x="386.8" y="149.4">REF</text>
<text x="388.4" y="146.3">A0</text>
<text x="84.5" y="155.4">D11</text>
<text x="84.5" y="152.4">D10</text>
<text x="100.3" y="152.4">REF</text>
<text x="100.8" y="155.4">3V3</text>
<text x="221.3" y="154.7">D11</text>
<text x="221.3" y="151.6">D10</text>
<text x="237.1" y="151.6">REF</text>
<text x="237.6" y="154.7">3V3</text>
<text x="371" y="155.4">D12</text>
<text x="371" y="152.4">D11</text>
<text x="387.1" y="155.4">D13</text>
<text x="387.3" y="152.4">3V3</text>
<text x="84.5" y="158.5">D12</text>
<text x="100.6" y="158.5">D13</text>
<text x="221.3" y="157.7">D12</text>
<text x="237.4" y="157.7">D13</text>
<text x="302.6" y="166.9">Vin</text>
<text x="309.5" y="166.9">+5V</text>
<text x="16.1" y="169.9">Vin</text>
<text x="23" y="169.9">+5V</text>
<text x="152.9" y="169.1">Vin</text>
<text x="159.8" y="169.1">+5V</text>
<text x="317.8" y="179">+5V</text>
<text x="335.3" y="179">+5V</text>
<text x="352" y="179">+5V</text>
<text x="31.3" y="182.1">+5V</text>
<text x="48.8" y="182.1">+5V</text>
<text x="65.5" y="182.1">+5V</text>
<text x="168.1" y="181.3">+5V</text>
<text x="185.6" y="181.3">+5V</text>
<text x="202.3" y="181.3">+5V</text>
</g>
</svg>
